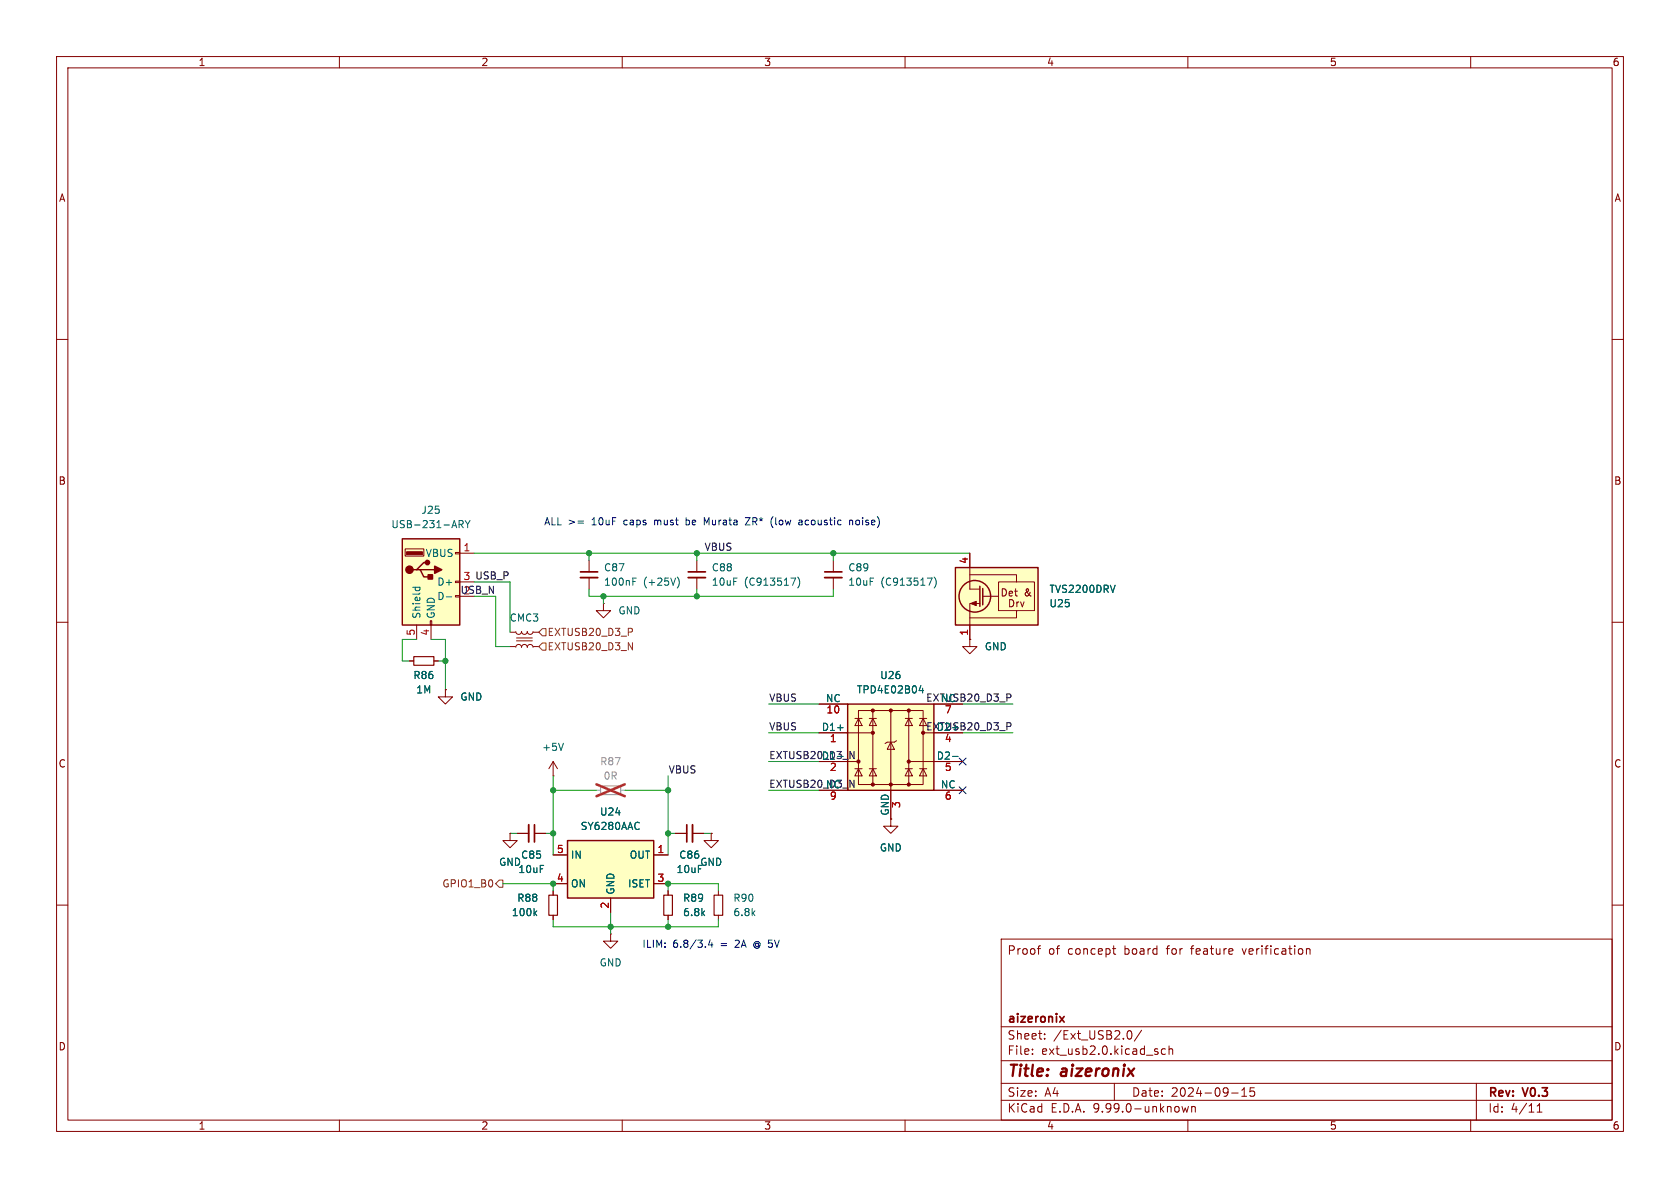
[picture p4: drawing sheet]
<svg xmlns="http://www.w3.org/2000/svg" width="297mm" height="210mm" viewBox="0 0 297 210" stroke-linecap="round" stroke-linejoin="round" font-family="sans-serif">
<g fill="none" stroke="#840000" stroke-width=".18">
<path d="M10 10h277v190h-277zM12 12h273v186h-273zM60 10v2M110 10v2M160 10v2M210 10v2M260 10v2M10 60h2M285 60h2M104.1 99.1v2M10 110h2M104.1 102.1v2"/>
<path d="M106.7 106.7v1.3h1.2l-1.2 1.2-1.3-1.2h1.3M106.7 106.7h.1M285 110h2M97.8 137.2h.1M97.8 134.6l-.8 1.3M97.8 134.6l.8 1.3M97.8 134.6v2.6M90.2 147.3v1.3h1.2l-1.2 1.3-1.3-1.3h1.3M90.2 147.3h.1M97.8 157.5v.7M119.4 147.3h2M122.4 147.3h2.1"/>
<path d="M125.7 147.3v1.3h-1.2l1.2 1.3 1.3-1.3h-1.3M125.7 147.3h.1M10 160h2M97.8 161.8v.8M177 166h108v32h-108zM183.4 167.7h.6M184 167.2l-.3 .1M196.7 167.7h.5M196.9 167.2v1.3l.3 .2M231 167.8l.2-.1 .3 .1 .1 .9M231 167.7v1M285 160h2"/>
<path d="M60 198v2M110 198v2M160 198v2M177 194.5h108M177 191.5h108M177 187.5h108M177 181.5h108M182.5 186.3v.1M182.5 185.5v.1M184.7 183.6v.1M184.7 182.8v.1M197 191.5v3"/>
<path d="M199.5 182.3l.1-.1a.81 .81 0 0 1 .6 .6 .81 .81 0 0 1-.3 .8h-.4M201.8 182.1l-1.3 2M206 185.5l-.4-.1-.3 .3v.4l.2 .2h.5M206.7 185.5l.2-.1 .3 .1 .1 .9M206.7 184.9v1.5M209 195.6l.2 1 .3-.7 .3 .7 .3-1M210 198v2M210.7 195.6v1M210.7 195.7l.2-.1 .3 .1 .1 .9M217.7 193.2h1.2M219.5 193.8h.9M219.5 192.7l.5-.4v1.5"/>
<path d="M221.7 192.3h-.7v.7l.2-.1h.5l.1 .3-.1 .5-.2 .1-.5-.1M260 198v2M261 191.5v6.5M271.7 196.6h.9M271.7 195.5l.5-.4v1.5"/>
</g>
<path d="M102.6 101.1h3.1M121.4 145.8v3M187.3 179.7l.8 1M188.1 179.7l-.8 1" fill="none" stroke="#840000" stroke-width=".3"/>
<path d="M111.9 102.8h.4M111.9 102.2h.6M119.7 102a1.46 1.46 0 0 1 0 1.9M99.6 131.4l-.4 1.3M94.5 161.4l.4 .5M94.9 161l-.5 .5" fill="none" stroke="#006464" stroke-width=".18"/>
<path d="M97 158.2h1.6v3.6h-1.6z" fill="none" stroke="#840000" stroke-width=".2"/>
<path d="M102.6 102.1h3.1M122.4 145.8v3" fill="none" stroke="#840000" stroke-width=".33"/>
<path d="M71.1 95.3h10.2v15.2h-10.2z" fill="#ffffc2"/>
<path d="M71.1 95.3h10.2v15.2h-10.2zM75.6 99.4h-.7l-1.2 1.3h-.7M73.7 100.7h.6l.6 1.3h1.3M74.3 100.7h2.5" fill="none" stroke="#840000" stroke-width=".25"/>
<g fill="#840000" stroke="#840000" stroke-width=".25">
<path d="M75.7 101.6h.8v.8h-.8z"/>
<path d="M76.8 100.1l1.3 .6-1.3 .6z"/>
<circle cx="72.4" cy="100.7" r=".63"/>
<circle cx="75.6" cy="99.4" r=".38"/>
</g>
<path d="M71.9 97.5h2.8v.5h-2.8z" fill="#840000" stroke="#840000" stroke-width=".18"/>
<path d="M71.6 97h3.3v1.3h-3.3zM80.5 97.7h.8v.2h-.8zM81.3 97.8h2.5M73.7 110.5v2.5M76.1 109.7h.2v.8h-.2zM76.2 110.5v2.5M80.5 102.7h.8v.3h-.8zM80.5 105.3h.8v.2h-.8zM81.3 102.9h2.5" fill="none" stroke="#840000" stroke-width=".18"/>
<path d="M81.2 92.7l.6-.1 .1-.2-.1-.3-.6-.1v1.3M81.5 92.7l.4 .6M82.2 92l.5 .7M82.7 92.7v.6M83.1 92l-.4 .7M73 103.8h1.2M73.5 103.8l-.1 .4M74.2 103.8v.4M78.9 105.5h1" fill="none" stroke="#006464" stroke-width=".18"/>
<path d="M100.3 148.6h15.3v10.2h-15.3z" fill="#ffffc2"/>
<path d="M100.3 148.6h15.3v10.2h-15.3z" fill="none" stroke="#840000" stroke-width=".25"/>
<g fill="none" stroke="#840000" stroke-width=".18">
<path d="M123.2 99.1v2M147.3 99.1v2M90.2 111.8h.9M90.2 114.3h.9M91.2 111.6l.1 .4 .4 .1 .4-.1 .1-.4 .1 .3 .3 .2 .4-.1 .2-.4 .2 .4 .4 .1 .3-.1 .1-.4M91.2 114.4l.1-.3 .4-.2 .4 .2 .1 .3 .1-.3 .3-.2 .4 .1 .2 .4 .2-.4 .4-.1 .3 .2 .1 .3M91.3 112.8h2.8M91.3 113.3h2.8M94.3 111.8h.9M94.3 114.3h.9M123.2 102.1v2M147.3 102.1v2"/>
<path d="M97.8 151.1h2.5M97.8 156.2h2.5M107.9 158.8v2.5M115.6 151.1h2.5M115.6 156.2h2.5M157.5 144.8v1.3h1.2l-1.2 1.2-1.3-1.2h1.3"/>
</g>
<path d="M121.7 101.1h3M145.8 101.1h3" fill="none" stroke="#840000" stroke-width=".3"/>
<path d="M121.7 102.1h3M145.8 102.1h3" fill="none" stroke="#840000" stroke-width=".33"/>
<path d="M139.8 102.2h.9l-.6 1.3M141 102a1.46 1.46 0 0 1 0 1.9M163.9 102.2h.9l-.6 1.3M165.2 102a1.46 1.46 0 0 1 0 1.9" fill="none" stroke="#006464" stroke-width=".18"/>
<path d="M106.2 138.9h3.5v1.6h-3.5z" fill="none" stroke="#a1a1a1" stroke-width=".2"/>
<path d="M105.4 139.7h.8M109.7 139.7h.8" fill="none" stroke="#a1a1a1" stroke-width=".18"/>
<path d="M105.4 138.6l5.1 2.2M110.5 138.6l-5.1 2.2" fill="none" stroke="#e12e31" stroke-width=".46"/>
<path d="M168.9 100.3h14.6v10.2h-14.6z" fill="#ffffc2"/>
<path d="M171.4 97.8v6.3h1.8M171.4 101.6h8.3v1.3M171.4 113v1.3h1.3l-1.3 1.3-1.2-1.3h1.2M171.4 113h.1M173.2 106.7h-1.8v6.3M173.7 105.4h2.8M176.5 102.9h6.4v5.1h-6.4zM179.7 108v1.2h-8.3" fill="none" stroke="#840000" stroke-width=".18"/>
<g fill="none" stroke="#840000" stroke-width=".25">
<path d="M168.9 100.3h14.6v10.2h-14.6zM173.2 103.6v3.6M173.7 104v2.9"/>
<circle cx="172.3" cy="105.4" r="2.79"/>
</g>
<path d="M171.6 106.7l1-.4v.8z" fill="#840000" stroke="#840000" stroke-width=".18"/>
<path d="M197.1 103.4l-.4 1.3" fill="none" stroke="#006464" stroke-width=".18"/>
<path d="M149.9 124.5h15.2v15.2h-15.2z" fill="#ffffc2"/>
<g fill="none" stroke="#840000" stroke-width=".18">
<path d="M171.4 97.8v2.5M72.4 116.8h.8M76.7 116.8h.8M171.4 113h.1M171.4 110.5v2.5M78.7 121.9v1.3h1.3l-1.3 1.3-1.2-1.3h1.2M78.7 121.9h.1M144.8 129.5h9.5M144.8 134.6h7M144.8 124.5h5.1M144.8 139.7h5.1M151.1 127h1.3"/>
<path d="M151.1 135.9h1.3M151.8 125.6h11.4v13.1h-11.4zM151.8 127l.6 1.3h-1.3zM151.8 135.9l.6 1.3h-1.3zM153.7 127h1.2M153.7 135.9h1.2M154.3 127l.6 1.3h-1.2zM154.3 135.9l.6 1.3h-1.2zM154.3 125.6v13.1M157.5 131.2l.6 1.3h-1.3zM157.5 125.6v19.2M158.5 130.9l-.4 .3h-1.3l-.3 .2"/>
<path d="M160 127h1.3M160 135.9h1.3M160.7 127l.6 1.3h-1.3zM160.7 135.9l.6 1.3h-1.3zM160.7 125.6v13.1M160.7 134.6h9.5M162.6 127h1.2M162.6 135.9h1.2M163.2 127l.6 1.3h-1.2zM163.2 135.9l.6 1.3h-1.2zM165.1 129.5h5.1M165.1 124.5h5.1"/>
<path d="M165.1 139.7h5.1M90.2 147.3h.1M91.4 147.3h2.1M94.5 147.3h2M97.8 157.5v.7M97.8 151.1h2.5M97.8 156.2h2.5M107.9 158.8v2.5M115.6 151.1h2.5M115.6 156.2h2.5M118.1 157.5v.7M119.4 147.3h2"/>
<path d="M122.4 147.3h2.1M125.7 147.3h.1M127 157.5v.7M97.8 161.8v.8M107.9 165.1v1.3h1.3l-1.3 1.2-1.2-1.2h1.2M107.9 165.1h.1M118.1 161.8v.8M127 161.8v.8"/>
</g>
<path d="M149.9 124.5h15.2v15.2h-15.2z" fill="none" stroke="#840000" stroke-width=".25"/>
<g fill="#840000" stroke="#840000" stroke-width=".18">
<circle cx="151.8" cy="134.6" r=".28"/>
<circle cx="154.3" cy="125.6" r=".28"/>
<circle cx="154.3" cy="129.5" r=".28"/>
<circle cx="154.3" cy="138.7" r=".28"/>
<circle cx="157.5" cy="125.6" r=".28"/>
<circle cx="157.5" cy="138.7" r=".28"/>
<circle cx="160.7" cy="125.6" r=".28"/>
<circle cx="160.7" cy="134.6" r=".28"/>
<circle cx="160.7" cy="138.7" r=".28"/>
<circle cx="163.2" cy="129.5" r=".28"/>
</g>
<path d="M197.1 103.4l-.4 1.3M148.1 128.6h.9M162.8 121.2l-.3 .9h.8M163.1 121.7v.8M168.4 133.7h1M94.5 161.4l.4 .5M94.9 161l-.5 .5" fill="none" stroke="#006464" stroke-width=".18"/>
<path d="M73.2 116.1h3.5v1.5h-3.5zM117.3 158.2h1.6v3.6h-1.6zM126.2 158.2h1.6v3.6h-1.6z" fill="none" stroke="#840000" stroke-width=".2"/>
<path d="M94.5 145.8v3" fill="none" stroke="#840000" stroke-width=".3"/>
<path d="M93.5 145.8v3" fill="none" stroke="#840000" stroke-width=".33"/>
<path d="M95.9 111.1h.6v1.3h-.6l-.7-.6zM95.9 113.7h.6v1.2h-.6l-.7-.6zM111.1 113.6l.7 1.3v-1.3M111.7 111.1l.1 .2-.1 .4M88.3 155.6h.6v1.2h-.6l-.7-.6z" fill="none" stroke="#725600" stroke-width=".18"/>
<path d="M150.3 132.8l.7 1.3v-1.3M150.3 137.9l.7 1.3v-1.3M178.6 122.7l.1 .2-.1 .4M178.6 127.8l.1 .2-.1 .4" fill="none" stroke="#0f0f0f" stroke-width=".18"/>
<g fill="none" stroke="#009600" stroke-width=".18">
<path d="M83.8 97.8h87.6M104.1 97.8v1.3M123.2 97.8v1.3M147.3 97.8v1.3M73.7 113h-2.6v3.8h1.3M76.2 113h2.5v8.9M77.5 116.8h1.2M83.8 102.9h6.4v8.9M83.8 105.4h3.8v8.9h2.6M104.1 104.1v1.3h43.2v-1.3M106.7 105.4v1.3M123.2 104.1v1.3"/>
<path d="M97.8 137.2v13.9M97.8 139.7h7.6M110.5 139.7h7.6M118.1 137.2v13.9M135.9 129.5h8.9M135.9 139.7h8.9M135.9 124.5h8.9M135.9 134.6h8.9M170.2 129.5h8.9M170.2 124.5h8.9M88.9 156.2h8.9v1.3M90.2 147.3h1.2"/>
<path d="M96.5 147.3h1.3M118.1 147.3h1.3M118.1 157.5v-1.3h8.9v1.3M124.5 147.3h1.2M97.8 162.6v1.2h29.2v-1.2M107.9 161.3v3.8M118.1 162.6v1.2"/>
</g>
<path d="M169.6 139.1l1.2 1.2M169.6 134l1.2 1.2M170.8 139.1l-1.2 1.2M170.8 134l-1.2 1.2" fill="none" stroke="#000084" stroke-width=".18"/>
<g fill="none" stroke="#0000c2" stroke-width=".18">
<path d="M102.2 92.1h1M102.2 92.5h1M121.3 91.5v1.3M121.3 92.7l.1 .1M121.4 91.9l-.1 .1M124.9 92.4l-.4-.9v1.3M131.8 91.5h.8l-.8 1.3h.8M136.5 93l.2 .3M136.7 91.3l-.2 .3M141.3 92.7h.5M141.3 92h.4l.1 .8M141.8 92.2l-.5 .2"/>
<path d="M150.2 92.1l.2-.2 .3 .1v.8M150.2 91.9v.9M151.4 92.1v.6M125.5 166.1l-.3 .9h.8M125.9 166.6v.9M133.4 166.6a.58 .58 0 0 0 0 .9"/>
</g>
<g fill="#009600" stroke="#009600" stroke-width=".18">
<circle cx="118.1" cy="163.8" r=".46"/>
<circle cx="118.1" cy="139.7" r=".46"/>
<circle cx="118.1" cy="147.3" r=".46"/>
<circle cx="107.9" cy="163.8" r=".46"/>
<circle cx="97.8" cy="139.7" r=".46"/>
<circle cx="97.8" cy="156.2" r=".46"/>
<circle cx="118.1" cy="156.2" r=".46"/>
<circle cx="123.2" cy="105.4" r=".46"/>
<circle cx="123.2" cy="97.8" r=".46"/>
<circle cx="147.3" cy="97.8" r=".46"/>
<circle cx="104.1" cy="97.8" r=".46"/>
<circle cx="97.8" cy="147.3" r=".46"/>
<circle cx="106.7" cy="105.4" r=".46"/>
<circle cx="78.7" cy="116.8" r=".46"/>
</g>
<g font-size="2.8" fill="#840000">
<text x="178" y="190.9">Title:</text>
<text x="187.7" y="190.9">aizeronix</text>
</g>
<g font-size="2.1" fill="#840000">
<text x="178" y="169">Proof</text>
<text x="185.3" y="169">of</text>
<text x="188.8" y="169">concept</text>
<text x="198.9" y="169">board</text>
<text x="206.6" y="169">for</text>
<text x="211" y="169">feature</text>
<text x="220.2" y="169">verification</text>
<text x="178" y="184">Sheet:</text>
<text x="178" y="181.2">aizeronix</text>
<text x="186.2" y="184">/Ext_USB2.0/</text>
<text x="178" y="186.7">File:</text>
<text x="184.1" y="186.7">ext_usb2.0.kicad_sch</text>
<text x="178" y="196.9">KiCad</text>
<text x="178" y="194.1">Size:</text>
<text x="184.7" y="194.1">A4</text>
<text x="185.7" y="196.9">E.D.A.</text>
<text x="193.3" y="196.9">9.99.0-unknown</text>
<text x="200" y="194.1">Date:</text>
<text x="207" y="194.1">2024-09-15</text>
<text x="263" y="194.3">Rev:</text>
<text x="263" y="196.9">Id:</text>
<text x="267.1" y="196.9">4/11</text>
<text x="269.4" y="194.3">V0.3</text>
</g>
<g font-size="1.8" fill="#840000">
<text x="35" y="11.9">1</text>
<text x="85" y="11.9">2</text>
<text x="135" y="11.9">3</text>
<text x="185" y="11.9">4</text>
<text x="235" y="11.9">5</text>
<text x="285" y="11.9">6</text>
<text x="10.3" y="35.9">A</text>
<text x="285.3" y="35.9">A</text>
<text x="10.3" y="85.9">B</text>
<text x="285.3" y="85.9">B</text>
<text x="176.8" y="105.6">Det</text>
<text x="178.1" y="107.5">Drv</text>
<text x="181" y="105.6">&amp;</text>
<text x="10.3" y="135.9">C</text>
<text x="285.3" y="135.9">C</text>
<text x="157.2" y="144.3" transform="rotate(-90 157.2 144.3)">GND</text>
<text x="10.3" y="185.9">D</text>
<text x="285.3" y="185.9">D</text>
<text x="35" y="199.9">1</text>
<text x="85" y="199.9">2</text>
<text x="135" y="199.9">3</text>
<text x="185" y="199.9">4</text>
<text x="235" y="199.9">5</text>
<text x="285" y="199.9">6</text>
</g>
<g font-size="1.8" fill="#006464">
<text x="69.1" y="93.6">USB-231-ARY</text>
<text x="74.4" y="91">J25</text>
<text x="75.2" y="98.7">VBUS</text>
<text x="106.7" y="101.2">C87</text>
<text x="125.7" y="101.2">C88</text>
<text x="149.9" y="101.2">C89</text>
<text x="77.2" y="103.7">D+</text>
<text x="77.2" y="106.3">D-</text>
<text x="106.7" y="103.7">100nF</text>
<text x="113.7" y="103.7">(+25V)</text>
<text x="125.7" y="103.7">10uF</text>
<text x="131.6" y="103.7">(C913517)</text>
<text x="149.9" y="103.7">10uF</text>
<text x="155.7" y="103.7">(C913517)</text>
<text x="185.4" y="107.5">U25</text>
<text x="185.4" y="105">TVS2200DRV</text>
<text x="74.5" y="109.5" transform="rotate(-90 74.5 109.5)">Shield</text>
<text x="77.1" y="109.5" transform="rotate(-90 77.1 109.5)">GND</text>
<text x="90" y="110.1">CMC3</text>
<text x="109.2" y="108.8">GND</text>
<text x="174" y="115.2">GND</text>
<text x="73" y="120.2">R86</text>
<text x="73.5" y="122.8">1M</text>
<text x="81.3" y="124.1">GND</text>
<text x="145.9" y="124.2">NC</text>
<text x="151.4" y="122.8">TPD4E02B04</text>
<text x="155.5" y="120.2">U26</text>
<text x="166.2" y="124.2">NC</text>
<text x="145.2" y="129.3">D1+</text>
<text x="163.6" y="129.2">EXTUSB20_D3_P</text>
<text x="165.5" y="129.3">D2+</text>
<text x="95.8" y="132.9">+5V</text>
<text x="135.9" y="134.3">EXTUSB20_D3_N</text>
<text x="145.2" y="134.4">D1-</text>
<text x="165.5" y="134.4">D2-</text>
<text x="145.9" y="139.4">NC</text>
<text x="166.2" y="139.4">NC</text>
<text x="102.6" y="146.9">SY6280AAC</text>
<text x="106" y="144.4">U24</text>
<text x="88.1" y="153.3">GND</text>
<text x="91.5" y="154.5">10uF</text>
<text x="92" y="152">C85</text>
<text x="100.8" y="152">IN</text>
<text x="111.2" y="152">OUT</text>
<text x="119.5" y="154.5">10uF</text>
<text x="120" y="152">C86</text>
<text x="123.7" y="153.3">GND</text>
<text x="155.4" y="150.7">GND</text>
<text x="91.3" y="159.6">R88</text>
<text x="100.8" y="157.1">ON</text>
<text x="108.8" y="158.2" transform="rotate(-90 108.8 158.2)">GND</text>
<text x="110.9" y="157.1">ISET</text>
<text x="120.7" y="159.6">R89</text>
<text x="129.5" y="159.6">R90</text>
<text x="90.4" y="162.2">100k</text>
<text x="120.7" y="162.2">6.8k</text>
<text x="129.5" y="162.2">6.8k</text>
<text x="105.9" y="171">GND</text>
</g>
<g font-size="1.8" fill="#0000c2">
<text x="96.1" y="93.1">ALL &gt;=</text>
<text x="104.7" y="93.1">10uF</text>
<text x="110.6" y="93.1">caps</text>
<text x="116.1" y="93.1">must</text>
<text x="121.9" y="93.1">be</text>
<text x="125.3" y="93.1">Murata</text>
<text x="132.9" y="93.1">ZR*</text>
<text x="137.5" y="93.1">(low</text>
<text x="142.7" y="93.1">acoustic</text>
<text x="151.8" y="93.1">noise)</text>
<text x="113.5" y="167.7">ILIM:</text>
<text x="118.9" y="167.7">6.8/3.4</text>
<text x="127.5" y="167.7">=</text>
<text x="130.2" y="167.7">2A</text>
<text x="133.7" y="167.7">@ 5V</text>
</g>
<g font-size="1.8" fill="#a90000">
<text x="81.8" y="97.5">1</text>
<text x="171.2" y="99.8" transform="rotate(-90 171.2 99.8)">4</text>
<text x="73.4" y="112.5" transform="rotate(-90 73.4 112.5)">5</text>
<text x="75.9" y="112.5" transform="rotate(-90 75.9 112.5)">4</text>
<text x="171.2" y="112.5" transform="rotate(-90 171.2 112.5)">1</text>
<text x="146" y="126.4">10</text>
<text x="146.6" y="131.5">1</text>
<text x="166.9" y="126.4">7</text>
<text x="166.9" y="131.5">4</text>
<text x="146.6" y="136.6">2</text>
<text x="166.9" y="136.6">5</text>
<text x="146.6" y="141.7">9</text>
<text x="159.5" y="142.9" transform="rotate(-90 159.5 142.9)">3</text>
<text x="166.9" y="141.7">6</text>
<text x="98.4" y="150.9">5</text>
<text x="98.4" y="156">4</text>
<text x="116.1" y="150.9">1</text>
<text x="116.1" y="156">3</text>
<text x="107.7" y="160.7" transform="rotate(-90 107.7 160.7)">2</text>
</g>
<g font-size="1.8" fill="#0f0f0f">
<text x="124.5" y="97.4">VBUS</text>
<text x="81.3" y="105.1">USB_N</text>
<text x="81.8" y="102.6">3 USB_P</text>
<text x="81.8" y="105.2">2</text>
<text x="135.9" y="124.1">VBUS</text>
<text x="163.6" y="124.1">EXTUSB20_D3_P</text>
<text x="135.9" y="129.2">VBUS</text>
<text x="118.1" y="136.8">VBUS</text>
<text x="135.9" y="139.4">EXTUSB20_D3_N</text>
</g>
<g font-size="1.8" fill="#725600">
<text x="96.7" y="112.6">EXTUSB20_D3_P</text>
<text x="96.7" y="115.2">EXTUSB20_D3_N</text>
<text x="78.1" y="157.1">GPIO1_B0</text>
</g>
<g font-size="1.8" fill="#989898">
<text x="106" y="135.5">R87</text>
<text x="106.6" y="138">0R</text>
</g>
</svg>
